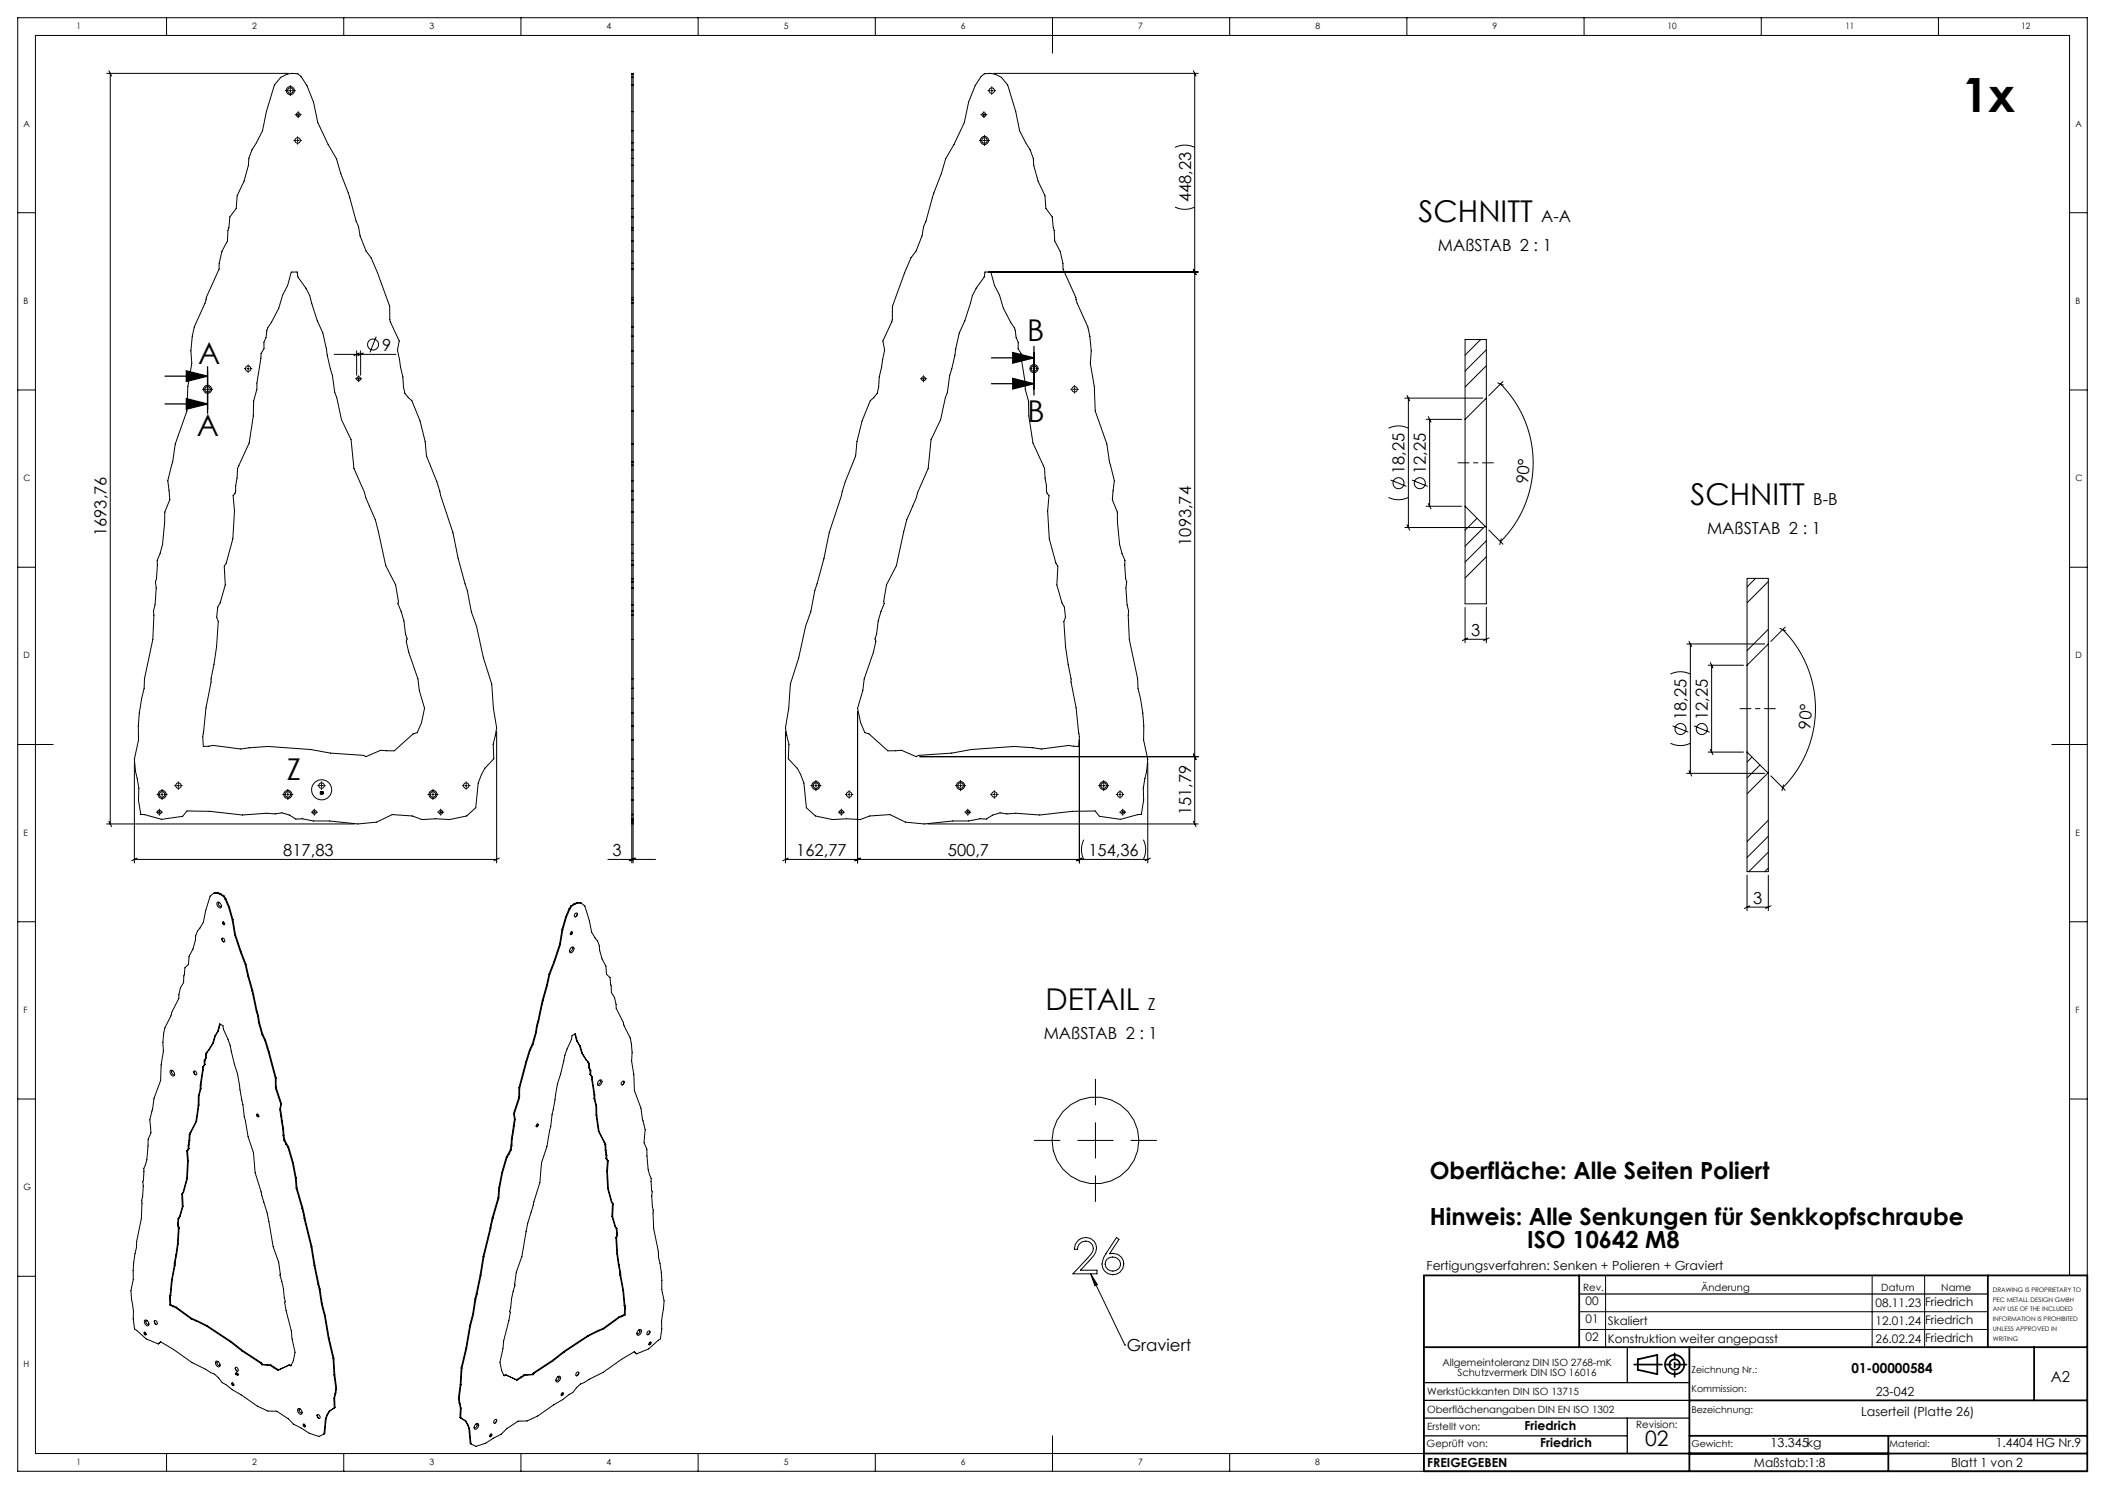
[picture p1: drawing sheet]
<svg xmlns="http://www.w3.org/2000/svg" width="594mm" height="420mm" viewBox="0 0 594 420" stroke-linecap="round" stroke-linejoin="round" font-family="sans-serif">
<g fill="none" stroke="#000" stroke-width=".28">
<path d="M30.7 19.9l.8 1.6M47 5v5M97 5v5M147 5v5M197 5v5M247 5v5M297 5v10M336.7 19.9l.8 1.6M347 5v5M397 5v5M447 5v5M497 5v5"/>
<path d="M547 5v5M30.1 20.7h51.3M31.1 20.7v211.7M79.2 21.8l1.8-.9 1.4-.2 1.6 .1 .9 .8 1.7 2.6 1.9 4.6 1.2 5.7 2.9 6.2 2.3 4.1 1.3 4.2 2.5 6.8 1.8 6.6 .7 1.5 .4 2.6 1.7 4.3 1.4 1.9 1.8 4.2 3.5 9.5 .1 4.4 2.6 5.4-.5 2.6 1.5 7.6 .2 2.8 .3 1.7 2 2.2 2.3 5.7 1.5 5.8 .3 4 3 7.3 1 3.9 3.5 10.4 1.5 7.3 2.6 9.1 1.1 5.9 1.5 4.2 1.9 8.9 2.4 7.3 .4 6.9 .9 5.5-.9 4.7 .2 4-2.6 2.7-.9 1.8-1 2.4-.7 6.9-2.5 2.4-4.8 1-4-.2-3.8 .2-2.7-1-5.7-.4-4.4 2.1-5.3 .5-8.1-.8h-4.4l-3.2-.6h-1.8l-1.8-1.1-2.1-.6-1.9 .3-2.5-.2-6.8 .5-9.2-1-6.4-.2-1.3 1.6-5.9 .8-4.8-1.3-1.1-.1-.6-4 .1-3.4-1-4.7-.3-3.4 1.2-5.5a45.1 45.1 0 0 1 1.6-14.5l.1-2.8 2.3-11 .3-6.9-.1-1.1 .4-1.8 .4-4.8-.2-1.7 .3-.8 .2-5.2 .8-2 .7-2.5 .6-6.2v-3l1.4-3.4-.6-5.4 1.4-5.3 .8-5.1 3.2-9.3 .3-6.9 1.1-6.5-.2-3.5 .4-4.2 .5-2.6 3-6.7 .4-1.6 3.6-8v-1.6l.8-3.4 1.6-2.9 .1-3 .3-.8 .3-3 1.8-2.4 .2-3.6 2-4.1 1.2-4.5 .1-1.9 .9-2.4 3-5.4 1.1-5.4 2.2-7.5zM80.5 25.6h.8M81.6 25.6h.6M81.9 24.1v.8M81.9 25.2v.7M81.9 26.2v.8M82.6 25.6h.8M82.9 39.6h.5M83.3 32.4h.2"/>
<path d="M83.7 39.6h.6M83.8 32.4h.7M84 38.5v.5M84 39.3v.6M84.2 31.5v.2M84.2 32v.7M84.2 33v.2M84.6 39.6h.5M84.8 32.4h.2M178.3 36.9h.4M178.3 31.5h.4M178.3 24h.4"/>
<path d="M178.3 21.8h.4M178.3 20.9h.4M276.4 39.6h.8M276.8 32.4h.2M276.9 21.6l.9-.8a5.8 5.8 0 0 1 6.6 3.2l2.2 7.5 1.1 5.4 3 5.4 .9 2.4 .1 1.9 1.2 4.5 2 4.1 .2 3.6 1.8 2.4 .3 3 .3 .8 .1 3 1.6 2.9 .7 3.4 .1 1.6 3.6 8 .4 1.6 3 6.7 .5 2.6 .4 4.2-.2 3.5 1.1 6.5 .3 6.9 3.2 9.3 .8 5.1 1.3 5.3-.5 5.4 1.4 3.4v3l.6 6.2 .7 2.5 .8 2 .2 5.2 .3 .8-.2 1.7 .3 4.8 .5 1.8-.1 1.1 .3 6.9 2.3 11 .1 2.8a45.1 45.1 0 0 1 1.6 14.5l1.2 5.5-.3 3.4-1 4.7 .1 3.4-.6 4-1.1 .1-4.8 1.3-6-.8-1.2-1.6-6.4 .2-9.2 1-6.8-.5-2.5 .2-1.9-.3-2.1 .6-1.8 1.1h-1.8l-3.2 .6h-4.5l-8 .8-5.3-.5-4.4-2.1-5.7 .4-2.7 1-3.8-.2-4 .2-4.8-1-2.6-2.4-.6-6.9-1-2.4-.9-1.8-2.6-2.7 .2-4-.9-4.7 .9-5.5 .4-6.9 2.4-7.3 1.9-8.9 1.5-4.2 1.1-5.9 2.6-9.1 1.5-7.3 3.5-10.4 1-3.9 2.9-7.3 .4-4 1.5-5.8 2.3-5.7 1.9-2.2 .4-1.7 .2-2.8 1.5-7.6-.5-2.6 2.6-5.4 .1-4.4 3.5-9.5 1.8-4.2 1.4-1.9 1.7-4.3 .4-2.6 .7-1.5 1.8-6.6 2.5-6.8 1.2-4.2 2.4-4.1 2.9-6.2 1.2-5.7 1.9-4.6zM277.3 32.4h.7M277.5 39.6h.6M277.6 31.5v.2M277.6 32v.7M277.6 33v.2M277.8 38.2v.8M277.8 39.3v.6"/>
<path d="M278.3 32.4h.2M278.4 39.6h.9M278.8 25.6h.4M279.6 25.6h.6M279.9 24.5v.4M279.9 25.2v.7M279.9 26.2v.4M280.4 20.7h57.7M280.5 25.6h.4M337.1 20.7v211.7M5 60h5M84 40.2v.5"/>
<path d="M178.3 58.8h.4M178.3 55.2h.4M178.3 51.1h.4M178.3 46.6h.4M178.3 44.7h.4M178.3 42.3h.4M178.3 40.3h.4M277.8 40.2v.9M331.6 58.4a6.2 6.2 0 0 0 5.5 0M331.6 41.6a6.2 6.2 0 0 1 5.5 0M584 60h5M82.2 76.8l1.7-.1 .2 1.4 2.2 3.2 1.1 2.1 2.1 7.1 1.6 3.4 1.2 6.3 1.5 5.7 .7 4.8 .5 1.4 1.4 6.3 2.7 5.6 .8 8.1 3 6.9 .3 1.3 2.7 6.4 3 12.9 2.7 5.4 .8 4.6-.1 .7 1.7 4.9 .4 3.7 .5 1.3-.3 .7 .7 3.1 2.6 7.5 .4 3.2 1.5 5.1-.9 4-1.1 2.9-1.2 .3-5.3 4.8-3.9-.2-4.2 1.8-.6-.3-9.4-.7-5.5-1-12.1-.8-7.6 .7-7.8-1-2.8 .3-.2-2.9 .9-8 1.5-7.3-.1-.9 1.6-9 .5-7.2-.5-1.2 .3-2.8 .7-1.2 1.5-5.1-.3-5.3 .5-.9 1.9-6.8 .5-7.9-.4-4.3 .7-1.3 .5-6.4 3.3-7.1 1.2-7.7 .1-4.2 .9-3.3v-1.8l1.1-7 .1-1.3 .8-1.3v-1.9l.6-1.3 .2-2 3.4-6.3 1-3.6 1.5-2.7z"/>
<path d="M178.3 75.9h.4M178.3 74.3h.4M178.3 70.9h.4M178.3 68h.4M178.3 65h.4M178.3 64.2h.4M178.3 61.2h.4M277.9 76.7l1.7 .1 1 3.8 1.5 2.7 1 3.6 3.4 6.3 .2 2 .6 1.3v1.9l.8 1.3 .1 1.3 1.1 7v1.8l.9 3.3 .1 4.2 1.2 7.7 3.3 7.1 .5 6.4 .7 1.3-.4 4.3 .5 7.9 1.9 6.8 .5 .9-.3 5.3 1.5 5.1 .6 1.2 .4 2.8-.5 1.2 .5 7.2 1.5 9v.9l1.5 7.3 .9 8-.2 2.9-2.8-.3-7.8 1-7.6-.7-12.1 .8-5.5 1-9.4 .7-.6 .3-4.2-1.8-3.9 .2-5.3-4.8-1.2-.3-1.2-2.9-.8-4 1.5-5.1 .4-3.2 2.6-7.5 .7-3.1-.3-.7 .5-1.3 .4-3.7 1.7-4.9-.1-.7 .8-4.6 2.7-5.4 3-12.9 2.7-6.4 .3-1.3 3-6.9 .8-8.1 2.7-5.6 1.4-6.3 .5-1.4 .7-4.8 1.5-5.7 1.2-6.3 1.6-3.4 2.1-7.1 1.1-2.1 2.2-3.2zM278.9 76.7h59.2M336.7 76l.8 1.5M94.3 100h17.4M100.6 99v6.8"/>
<path d="M101.4 99.6l-1.5 .7M101.8 99v6.8M102.5 99.6l-1.5 .7M106.2 95l-1.8 4.4M178.3 99h.4M178.3 94.8h.4M178.3 92.2h.4M178.3 85.5h.4M178.3 84.5h.4M178.3 83.9h.4M417.8 95.8l-4.4 4.4M419.4 98.7l-6 6"/>
<path d="M5 110h5M57.1 109.8h.8M58.3 109.8h.6M58.6 108.4v.8M58.6 109.5v.6M58.6 110.4v.9M59.2 109.8h.8M68.9 104h.5M69.7 104h.6M70 102.9v.5M70 103.7v.6M70 104.6v.5"/>
<path d="M70.6 104h.5M100.3 106.8h.3M100.9 106.8h.6M101.2 106v.2M101.2 106.5v.6M101.2 107.5v.2M101.8 106.8h.3M178.3 115.9h.4M178.3 109h.4M178.3 102.5h.4M259.7 106.8h.3M260.3 106.8h.6"/>
<path d="M260.6 106v.2M260.6 106.5v.6M260.6 107.5v.2M261.2 106.8h.3M290.7 104h.4M291.5 104h.6M291.8 102.9v.5M291.8 103.7v.6M291.8 104.6v.5M292.4 104h.5M302.1 109.8h.5M302.9 109.8h.6"/>
<path d="M303.2 108.7v.5M303.2 109.5v.6M303.2 110.4v.5M303.8 109.8h.5M396.4 112.3h22M397 111.5l.8 1.6M397.4 112.3v36.5M402.4 118.3h10M403 117.5l.8 1.6M403.4 118.3v24.5M413.4 118.3v24.5M419.4 112.3v-16.5h-6v22.5"/>
<path d="M419.4 112.3v36.5M419.4 112.3l-6 6M419.4 103.2l-6 6M422.6 108l1.6 .6M423.4 108.3a31.5 31.5 0 0 1 0 44.5M424.1 107.6l-4 4M584 110h5M178.3 131.2h.4M178.3 135.6h.4M178.3 138.5h.4M178.3 130.3h.4M178.3 125.2h.4"/>
<path d="M391.8 120.8a6.3 6.3 0 0 1 5.6 0M392.4 135.4l4.5 1.8M398.4 135.4l4.5 1.8M5 160h5M178.3 159.4h.4M178.3 156.1h.4M178.3 158.1h.4M178.3 153.6h.4M178.3 147.4h.4M178.3 144.4h.4M178.3 141h.4M391.8 140.3a6.3 6.3 0 0 0 5.6 0"/>
<path d="M396.4 148.8h22M397 148l.8 1.6M402.4 142.8h10M403 142l.8 1.6M413.4 142.8l6 6M413.4 142.8v27.5h6v-21.5M416.8 146.2l-3.4 3.4M419.1 148.4l-5.7 5.7M419.4 152.5l-6 6M419.4 157l-6 6M420.1 149.5l4 4M423.6 152l-.4 1.6"/>
<path d="M584 160h5M178.3 173.5h.4M178.3 170.6h.4M178.3 172.4h.4M178.3 165.8h.4M178.3 164.1h.4M178.3 163.3h.4M413.4 171.3v10M414.2 179.9l-1.5 .8M419.4 171.3v10M420.2 179.9l-1.5 .8M495.4 163.1l-2.4 2.5"/>
<path d="M499 177.5l-6 6M499 164l-6 6M502.3 177.3l1.5 .6M503.1 177.6a31.6 31.6 0 0 1 0 44.6M503.8 176.9l-4.1 4M178.3 197h.4M178.3 194.2h.4M178.3 191.4h.4M178.3 180.4h.4M413.4 180.3h6M471.4 190.1a6.3 6.3 0 0 1 5.6 0M476 181.6h22"/>
<path d="M476.6 180.9l.8 1.5M477 181.6v36.5M482 187.6h10M482.6 186.9l.8 1.5M483 187.6v24.5M493 187.6v24.5M499 181.6v-18.5h-6v24.5M499 181.6v36.5M499 181.6l-6 6M5 210h10M37.9 215.2v28.2M140.1 206.3v37.1"/>
<path d="M178.3 214.2h.4M178.3 217.6h.4M178.3 208.7h.4M178.3 219.6h.4M178.3 204.8h.4M178.3 201.2h.4M221.7 206.3v37.1M242 200.8v42.6M259.6 213.4h78.5M304.6 208.7v34.7M323.9 215.2v28.2M336.7 212.7l.8 1.5"/>
<path d="M471.4 209.6a6.3 6.3 0 0 0 5.6 0M472 204.7l4.4 1.8M476 218.1h22M476.6 217.4l.8 1.5M478 204.7l4.4 1.8M482 212.1h10M482.6 211.4l.8 1.5M493 212.1v33.8h6v-27.8M493 212.1l6 6M494.4 213.5l-1.4 1.4M496.6 215.8l-3.6 3.6M498.9 218l-5.9 5.9"/>
<path d="M499.7 218.8l4.1 4.1M579 210h10M30.1 232.4h69.9M30.7 231.7l.8 1.5M44.1 229.1h.2M44.3 224.1h.8M44.7 229.1h.6M45 228.2v.3M45 228.8v.6M45 229.7v.3M45.4 224.1h.7M45.6 229.1h.2"/>
<path d="M45.7 222.6v.9M45.7 223.8v.6M45.7 224.7v.8M46.4 224.1h.8M49.3 221.6h.4M50 221.6h.7M50.4 220.5v.5M50.4 221.3v.6M50.4 222.2v.5M51 221.6h.4M79.8 224.1h.8M80.9 224.1h.6"/>
<path d="M81.2 222.6v.9M81.2 223.8v.6M81.2 224.7v.8M81.8 224.1h.9M87.8 229.1h.3M88.4 229.1h.6M88.7 228.2v.3M88.7 228.8v.6M88.7 229.7v.3M89.3 229.1h.3M89.7 221.6h.4M90.4 221.6h.6"/>
<path d="M90.4 223.4h.3l-.3 .1zM90.7 223.5l-.4 .4h.5M90.7 220.5v.5M90.7 221.3v.6M90.7 222.2v.5M90.8 223.5l-.3 .4M90.8 223.9h.1M91.2 223.3l-.3 .5 .2 .2 .1-.3-.2-.1M91.4 221.6h.4M120.7 224.1h.9M121.9 224.1h.6M122.2 222.6v.9"/>
<path d="M122.2 223.8v.6M122.2 224.7v.8M122.8 224.1h.8M123.5 229.1h.2M124.1 229.1h.6M124.4 228.2v.3M124.4 228.8v.6M124.4 229.7v.3M125 229.1h.2M130.5 221.6h.4M131.2 221.6h.7M131.6 220.5v.5"/>
<path d="M131.6 221.3v.6M131.6 222.2v.5M132.2 221.6h.4M178.3 232.4h.4M178.3 231.6h.4M178.3 222.3h.4M178.3 225.7h.4M178.3 229.7h.4M178.3 229.8h.4M178.3 231.1h.4M228.8 221.6h.8M229.9 221.6h.7"/>
<path d="M230.2 220.1v.9M230.2 221.3v.6M230.2 222.2v.8M230.9 221.6h.8M236.5 229.1h.3M237.1 229.1h.6M237.4 228.2v.3M237.4 228.8v.6M237.4 229.7v.3M238 229.1h.3M238.5 224.1h.5M239.3 224.1h.6"/>
<path d="M239.6 223v.5M239.6 223.8v.6M239.6 224.7v.5M240.2 224.1h.5M261.8 232.4h76.3M269.6 221.6h.8M270.7 221.6h.7M271.1 220.1v.9M271.1 221.3v.6M271.1 222.2v.8M271.7 221.6h.8M272.2 229.1h.3"/>
<path d="M272.8 229.1h.6M273.1 228.2v.3M273.1 228.8v.6M273.1 229.7v.3M273.7 229.1h.3M279.5 224.1h.5M280.3 224.1h.6M280.6 223v.5M280.6 223.8v.6M280.6 224.7v.5M281.2 224.1h.5M305.8 236.9a6.2 6.2 0 0 0 0 5.5"/>
<path d="M310 221.6h.8M311.1 221.6h.7M311.4 220.1v.9M311.4 221.3v.6M311.4 222.2v.8M312.1 221.6h.8M315 224.1h.4M315.7 224.1h.7M316 229.1h.2M316.1 223v.5M316.1 223.8v.6M316.1 224.7v.5"/>
<path d="M316.5 229.1h.6M316.7 224.1h.4M316.8 228.2v.3M316.8 228.8v.6M316.8 229.7v.3M317.5 229.1h.2M322.6 236.9a6.2 6.2 0 0 1 0 5.5M336.7 231.7l.8 1.5M499 231.4l-6 6M499 235.9l-6 6M503.3 221.4l-.5 1.6M5 260h5"/>
<path d="M37.9 242.4h102.2M38.7 242l-1.5 .8M60.3 251.9l-1 .9-1.3 4.1-.6 3.2-1.7 2.6-.5 1.2-.1 1.3-.6 2.5-1.2 2-.1 2.3-1 1-.4 4.2-.9 1.4-.4 2v1l-2.1 4.1-.2 .9a13.7 13.7 0 0 0-2.1 9.9l-.6 3.9-.2 4.4-1.8 5-.4 3.1-.8 3 .3 3.7-.8 1.8-.4 5.7-.8 2.5-.4 8-.2 1-.1 5.1-1.3 6.5-.1 1.7a28.5 28.5 0 0 0-.9 9l-.7 3.2 .8 5.8-.1 2.1 .4 2.9 3.3 2.8 3.4 1.4M61.3 254.6a.95 .95 0 0 1 1 .4 .95 .95 0 0 1-.1 1.1l-.8-.6zM61.3 251.9h-1M61.3 251.9l.8 .4M61.5 251.8l-.2 .1M61.5 251.8l.8 .3M61.5 251.8l-1.2 .1M62 254.6a.52 .52 0 0 0-.3 .7 .52 .52 0 0 0 .8 .2M62.1 252.3l.9 .6M62.3 252.1l-.2 .2"/>
<path d="M62.3 252.1l.9 .6M63 252.9l.5 .7M63.2 252.7l-.2 .2M63.2 252.7l.5 .8M63.5 253.6l1 2.3M63.7 253.5l-.2 .1M63.7 253.5l1 2.3M64.5 255.9l1 3.6M64.7 255.8l-.2 .1M64.7 255.8l1 3.6M65.5 259.5l.7 4.2M65.7 259.4l-.2 .1"/>
<path d="M65.7 259.4l.7 4.2M140.9 242l-1.5 .8M159.6 258.6l.2 .1M159.6 258.6l-1 3.6M159.8 258.7l-1 3.6M160.6 256.3l.2 .1M160.6 256.3l-1 2.3M160.8 256.4l-1 2.3M161.1 255.5l.2 .2M161.1 255.5l-.5 .8M161.3 255.7l-.5 .7M162 254.9l.2 .2"/>
<path d="M162 254.9l-.9 .6M162.2 255.1l-.9 .6M162.3 257.7a.4 .4 0 0 1 .7 0 .4 .4 0 0 1-.3 .6 .38 .38 0 0 1-.6 .3 .38 .38 0 0 1 .1-.7zM162.8 254.6l.2 .1M162.8 254.6l-.8 .3M162.8 254.6l1.2 .1M162.9 257.7l-.5 .9M163 254.7l-.8 .4M163 254.7h1M164 254.7l1 .9 1.3 4.1 .6 3.2 1.7 2.5 .5 1.3 .1 1.3 .7 2.5 1.1 2 .1 2.3 1.1 1 .3 4.2 .9 1.4 .5 1.9v1.1l2 4 .2 1a13.7 13.7 0 0 1 2.1 9.9l.7 3.8 .1 4.5 1.9 5 .4 3.1 .8 3-.4 3.6 .8 1.9 .4 5.7 .9 2.5 .3 8 .2 1 .1 5.1 1.4 6.5v1.7a28.5 28.5 0 0 1 .9 9l.7 3.2-.7 5.7v2.2l-.3 2.8-3.4 2.9-3.3 1.4M171.5 242.4h13.5M178.3 243.4v-222.7h.4v222.7"/>
<path d="M179 242l-1.5 .8M179.4 242l-1.5 .8M221.7 242.4h102.2M222.4 242l-1.5 .8M242.8 242l-1.6 .8M305.3 242l-1.5 .8M324.6 242l-1.5 .8M493 246.9v10M493 255.9h6M493.8 255.5l-1.6 .8M499 246.9v10M499 240.4l-5.5 5.5"/>
<path d="M499 244.9l-1 1M499.8 255.5l-1.6 .8M584 260h5M62.6 264.8l.5 .9M62.7 264.6h.3l.3 .4a.41 .41 0 0 1 0 .7 .41 .41 0 0 1-.6-.4zM62.8 260.1l.5 .2a.32 .32 0 0 1 .1 .4 .32 .32 0 0 1-.4 .2 .32 .32 0 0 1-.2-.4zM63 260l.4 .7M66.2 263.7l1.7 5M66.4 263.6l-.2 .1M66.4 263.6l1.7 4.9M67.9 268.7l1.3 3.4M68.1 268.5l-.2 .2"/>
<path d="M68.1 268.5l1.3 3.5M69.2 272.1l.7 3.1M69.4 272l-.2 .1M69.4 272l.7 3.1M69.9 275.2l1.2 4.3M70.1 275.1l-.2 .1M70.1 275.1l1.2 4.3M71.1 279.5l.2 1M71.3 279.4l-.2 .1M71.3 279.4l.2 1M154.2 277.9l.2 .1M154.2 277.9l-1.2 4.3"/>
<path d="M154.4 278l-1.2 4.3M154.9 274.8l.2 .1M154.9 274.8l-.7 3.1M155.1 274.9l-.7 3.1M156.3 271.3l.2 .2M156.3 271.3l-1.4 3.5M156.5 271.5l-1.4 3.4M157.9 266.3l.2 .2M157.9 266.3l-1.6 5M158.1 266.5l-1.6 5M158.6 262.2l.2 .1M158.6 262.2l-.7 4.1"/>
<path d="M158.8 262.3l-.7 4.2M161.1 267.4a.52 .52 0 0 1 .8-.2 .52 .52 0 0 1 0 .8l-.1 .2a.61 .61 0 0 1-.9 .5 .61 .61 0 0 1 0-1zM161.1 263a.29 .29 0 0 1 .5-.1 .29 .29 0 0 1-.2 .5 .3 .3 0 0 1-.4 .2 .3 .3 0 0 1 0-.5zM161.2 267.3a.52 .52 0 0 1 .2 .7 .52 .52 0 0 1-.7 .2M161.3 262.8l-.4 .7M57.6 299.2v1.2M57.8 299.1l-.2 .1M57.8 299.1v1.2M58 298.5l-.4 .7M58.1 297.3l-.1 1.2M58.2 298.4l-.2 .1M58.2 298.4l-.4 .7"/>
<path d="M58.2 296.9l-.1 .4M58.3 297.2l-.2 .1M58.3 297.2l-.1 1.2M58.4 296.8l-.2 .1M58.4 296.8l-.1 .4M58.8 296.2l-.6 .7M59 296.1l-.2 .1M59 296.1l-.6 .7M60 294.3l-1.2 1.9M60.2 294.2l-.2 .1M60.2 294.2l-1.2 1.9M60.6 292.3l-.6 2"/>
<path d="M60.8 292.1l-.2 .2M60.8 292.1l-.6 2.1M61.4 290.9l.6-2.1 .9 .5 .1 1 1.9 4.6 1.2 5.3 .9 2.7 3 17.7 1.5 4.6 .5 5.6 1.9 6.4a59.9 59.9 0 0 1 3.2 14.4l1.5 4.5a25.3 25.3 0 0 0 1.4 7.4l.7 6.2 1.5 5.7 .2 2.3 .9 3.8-.5 2.3-.7 1.5-.7-.2 .2-.1M61.4 290.9l-.8 1.4M61.6 290.8l-.2 .1M61.6 290.8l-.8 1.3M62.1 288.9l-.5 1.9M71.3 280.5l1 4.9M71.5 280.4l-.2 .1M71.5 280.4l1.1 4.9M72.3 285.4l.4 1.2M72.6 285.3l-.3 .1"/>
<path d="M72.6 285.3l.3 1.2M72.7 286.6l.3 1.9M72.9 286.5l-.2 .1M72.9 286.5l.3 1.8M73 288.5l.9 3.3M73.2 288.3l-.2 .2M73.2 288.3l.9 3.4M73.9 291.8l.8 1.7M74.1 291.7l-.2 .1M74.1 291.7l.8 1.7M74.7 293.5l1 3.3M74.9 293.4l-.2 .1"/>
<path d="M74.9 293.4l1.1 3.3M75.7 296.8l2 7.4M76 296.7l-.3 .1M76 296.7l1.9 7.3M148.4 299.5l.2 .1M148.4 299.5l-2 7.3M148.6 299.6l-2 7.4M149.4 296.2l.2 .1M149.4 296.2l-1 3.3M149.6 296.3l-1 3.3M150.2 294.5l.2 .1M150.2 294.5l-.8 1.7"/>
<path d="M150.4 294.6l-.8 1.7M151.2 291.1l.2 .2M151.2 291.1l-1 3.4M151.4 291.3l-1 3.3M151.4 289.3l.2 .1M151.4 289.3l-.2 1.8M151.6 289.4l-.2 1.9M151.8 288.1l.2 .1M151.8 288.1l-.4 1.2M152 288.2l-.4 1.2M152.8 283.2l.2 .1M152.8 283.2l-1 4.9"/>
<path d="M153 283.3l-1 4.9M153 282.2l.2 .1M153 282.2l-.2 1M153.2 282.3l-.2 1M162.2 291.7l.5 1.9M162.7 293.6l.2 .1M162.7 293.6l.8 1.3M162.9 293.7l.8 1.4M162.9 293.7l-.5-2.1-1 .5-.1 1-1.9 4.5-1.2 5.4-.9 2.7-3 17.7-1.5 4.6-.5 5.6-1.8 6.4a59.9 59.9 0 0 0-3.2 14.4l-1.6 4.5a25.3 25.3 0 0 1-1.3 7.4l-.8 6.2-1.5 5.7-.2 2.3-.8 3.7 .5 2.4 .6 1.5 .7-.2-.2-.1M163.5 294.9l.2 .2M163.5 294.9l.6 2.1M163.7 295.1l.6 2"/>
<path d="M164.1 297l.2 .1M164.1 297l1.2 1.9M164.3 297.1l1.2 1.9M165.3 298.9l.2 .1M165.3 298.9l.6 .7M165.5 299l.6 .7M165.9 299.6l.2 .1M165.9 299.6l.1 .3M166 299.9l.2 .2M166 299.9l.2 1.3M166.1 299.7l.1 .4M5 310h5"/>
<path d="M48.1 302a.95 .95 0 0 1 1 .4 .95 .95 0 0 1-.1 1.1l-.8-.5zM48.7 302a.52 .52 0 0 0-.2 .7 .52 .52 0 0 0 .8 .2M53.6 319.6l-.2 .4M53.6 319.9l-.2 .1M53.6 319.9l-.1 1.7M53.8 319.5l-.2 .1M53.8 319.5l-.2 .4M54.7 302.3l.5 .9M54.8 302.1h.3l.3 .4a.41 .41 0 0 1 0 .7 .41 .41 0 0 1-.6-.4zM55.3 316.4l-1.7 3.2M55.5 316.3l-.2 .1M55.5 316.3l-1.7 3.2"/>
<path d="M55.9 311.8l-.6 4.6M56 309.1l-.1 2.7M56.1 311.7l-.2 .1M56.1 311.7l-.6 4.6M56.2 309l-.2 .1M56.2 309l-.1 2.7M56.5 307.2l-.5 1.9M56.5 306.1v1.1M56.7 307.1l-.2 .1M56.7 307.1l-.5 1.9M56.7 306l-.2 .1M56.7 306v1.1"/>
<path d="M57.1 301.9l-.6 4.2M57.2 301l-.1 .9M57.4 301.7l-.3 .2M57.4 301.7l-.7 4.3M57.4 300.9l-.2 .1M57.4 300.9v.8M57.6 300.4l-.4 .6M57.8 300.3l-.2 .1M57.8 300.3l-.4 .6M72.5 314.3l.4 .2a.32 .32 0 0 1 .2 .4 .32 .32 0 0 1-.4 .2 .32 .32 0 0 1-.2-.4zM72.6 314.3l.4 .6M77.7 304.2v2.4"/>
<path d="M77.7 306.6l.1 .5M77.8 307.1l1.4 4.3M77.9 304l-.2 .2M77.9 304v2.5M77.9 306.5l-.2 .1M77.9 306.5l.1 .5M78 307l-.2 .1M78 307l1.4 4.3M78.9 313l.4 1.9M79.2 312.8l-.3 .2M79.2 312.8l.3 1.9M79.2 311.4l-.3 1.6"/>
<path d="M79.3 314.9l.1 1.5M79.4 316.4l.4 2M79.4 311.3l-.2 .1M79.4 311.3l-.2 1.5M79.5 314.7l-.2 .2M79.5 314.7l.1 1.5M79.6 316.2l-.2 .2M79.6 316.2l.4 2.1M79.8 318.4l.1 1.9M80 318.3l-.2 .1M80 318.3l.1 1.9M144.7 319l.2 .1"/>
<path d="M144.7 319l-.4 2.1M144.9 317.5l.2 .2M144.9 317.5l-.2 1.5M144.9 314.1l.2 .1M144.9 314.1l.3 1.5M144.9 319.1l-.4 2.1M145.1 317.7l-.2 1.4M145.1 314.2l.3 1.6M145.2 315.6l.2 .2M145.2 315.6l-.3 1.9M145.4 315.8l-.3 1.9M146.3 309.8l.2 .1"/>
<path d="M146.3 309.8l-1.4 4.3M146.4 309.3l.2 .1M146.4 309.3l-.1 .5M146.4 306.8l.2 .2M146.4 306.8v2.5M146.5 309.9l-1.4 4.3M146.6 309.4l-.1 .5M146.6 307v2.4M151.5 317.2a.29 .29 0 0 1 .4 0 .29 .29 0 0 1-.1 .4 .3 .3 0 0 1-.5 .2 .3 .3 0 0 1 .1-.5zM151.7 317l-.4 .7M166.2 301.2l.2 .1M166.2 301.2l.3 .7"/>
<path d="M166.2 300.1l.2 1.2M166.4 301.3l.3 .7M166.5 303.1l.2 .1M166.5 303.1l.5 .6M166.5 301.9l.2 .1M166.5 301.9v1.2M166.7 303.2l.5 .6M166.7 302v1.2M167 303.7l.2 .1M167 303.7v.8M167 304.5l.2 .2M167 304.5l.6 4.3"/>
<path d="M167.2 303.8v.9M167.2 304.7l.6 4.2M167.6 308.8l.2 .1M167.6 308.8v1.1M167.6 309.9l.2 .1M167.6 309.9l.5 1.8M167.8 308.9v1.1M167.8 310l.6 1.9M168.1 311.7l.3 .2M168.1 311.7l.1 2.8M168.2 314.5l.2 .1M168.2 314.5l.7 4.6"/>
<path d="M168.4 311.9v2.7M168.4 314.6l.7 4.6M168.9 319.1l.2 .1M168.9 319.1l1.6 3.2M169 304.9a.52 .52 0 0 1 .8-.2 .52 .52 0 0 1 0 .8l-.1 .2a.61 .61 0 0 1-.9 .5 .61 .61 0 0 1 0-1.1zM169.1 319.2l1.6 3.2M169.1 304.7a.52 .52 0 0 1 .2 .8 .52 .52 0 0 1-.7 .1M175.6 305.1a.4 .4 0 0 1 .6 0 .4 .4 0 0 1-.2 .7 .38 .38 0 0 1-.6 .2 .38 .38 0 0 1 0-.7zM176.1 305.1l-.5 .9M309.1 304.4v7.3M309.1 316.7v10M584 310h5"/>
<path d="M51.3 336.8l.1 3.6M51.5 336.7l-.2 .1M51.5 336.7l.2 3.6M51.6 336.4l-.3 .4M51.8 336.3l-.2 .1M51.8 336.3l-.3 .4M52.7 332.6l-1.1 3.8M52.7 324.6l.2 3M52.9 332.4l-.2 .2M52.9 332.4l-1.1 3.9M52.9 324.5l-.2 .1M52.9 324.5l.2 3"/>
<path d="M52.9 327.6l-.2 5M53 324.4l-.3 .2M53.1 324l-.1 .4M53.1 323v1M53.1 327.5l-.2 .1M53.1 327.5l-.2 4.9M53.2 324.2l-.2 .2M53.2 324.2l-.3 .3M53.3 323.9l-.2 .1M53.3 323.9l-.1 .3M53.3 322.9l-.2 .1M53.3 322.9v1"/>
<path d="M53.3 321.8l-.2 1.2M53.4 320l-.1 1.8M53.5 321.6l-.2 .2M53.5 321.6l-.2 1.3M79.9 320.3l.2 1.3M80.1 320.2l-.2 .1M80.1 320.2l.2 1.3M80.1 321.6l.6 1.1M80.3 321.5l-.2 .1M80.3 321.5l.6 1.1M80.7 322.7l.5 .9M80.9 322.6l-.2 .1"/>
<path d="M80.9 322.6l.6 .9M81.2 323.6l1.3 4.5M81.5 323.5l-.3 .1M81.5 323.5l1.3 4.5M82.5 328.1l.9 4.3M82.8 328l-.3 .1M82.8 328l.8 4.3M83.4 332.4l.2 2.7M83.6 335.1l1.6 5.7M83.6 332.3l-.2 .1M83.6 332.3l.2 2.7M83.8 335l-.2 .1"/>
<path d="M83.8 335l1.6 5.7M140.6 337.8l.2 .1M140.6 337.8l-1.7 5.7M140.8 335.1l.2 .1M140.8 335.1l-.2 2.7M140.8 337.9l-1.7 5.7M141 335.2l-.2 2.7M141.6 330.8l.2 .1M141.6 330.8l-.8 4.3M141.8 330.9l-.8 4.3M142.9 326.3l.2 .1M142.9 326.3l-1.3 4.5"/>
<path d="M143.1 326.4l-1.3 4.5M143.5 325.4l.2 .1M143.5 325.4l-.6 .9M143.7 325.5l-.6 .9M144 324.3l.2 .1M144 324.3l-.5 1.1M144.2 324.4l-.5 1.1M144.2 323l-.2 1.3M144.2 323l.2 .1M144.3 321.1l.2 .1M144.3 321.1l-.1 1.9M144.4 323.1l-.2 1.3"/>
<path d="M144.5 321.2l-.1 1.9M170.5 322.3l.2 .1M170.5 322.3l.2 .4M170.7 322.7l.2 .1M170.7 322.7l.1 1.7M170.7 322.4l.2 .4M170.8 324.4l.2 .1M170.8 324.4l.2 1.3M170.9 322.8l.1 1.7M171 324.5l.2 1.3M171 325.7l.2 .1M171 325.7v1"/>
<path d="M171 326.7l.2 .1M171 326.7l.1 .3M171.1 327l.5 .4M171.2 330.3l.2 .1M171.2 330.3l.3 4.9M171.2 325.8v1M171.2 326.8l.1 .4-.2-.2M171.4 330.4l.3 5M171.5 335.2l.2 .2M171.5 335.2l1 3.9M171.6 327.4l-.2 3M171.6 327.4l-.2-.1-.2 3"/>
<path d="M171.7 335.4l1 3.8M172.5 339.1l.2 .1M172.5 339.1l.3 .4M172.7 339.2l.3 .4M172.8 339.5l.2 .1M172.8 339.5l-.1 3.6M173 339.6l-.1 3.6M291.9 321.7h7.2M304.1 321.7h10M309.1 331.7v7.2M319.1 321.7h7.3M5 360h5"/>
<path d="M49.2 356.4v.6M49.2 357l-.8 4.2M49.4 356.2l-.2 .2M49.4 356.2v.6M49.4 356.8l-.2 .2M49.4 356.8l-.8 4.3M49.6 353.9l-.4 2.5M49.9 353.8l-.3 .1M49.9 353.8l-.5 2.4M50.1 351l-.5 2.9M50.1 345.5l.2 1M50.3 343.8l-.2 1.7"/>
<path d="M50.3 350.8l-.2 .2M50.3 350.8l-.4 3M50.3 345.4l-.2 .1M50.3 345.4l.2 .9M50.3 346.5l-.2 4.5M50.5 343.6l-.2 .2M50.5 343.6l-.2 1.8M50.5 346.3l-.2 .2M50.5 346.3l-.2 4.5M50.6 343.2l-.3 .6M50.8 343.1l-.2 .1M50.8 343.1l-.3 .5"/>
<path d="M51.4 340.4l-.8 2.8M51.7 340.3l-.3 .1M51.7 340.3l-.9 2.8M85.2 340.8l.5 2.1M85.4 340.7l-.2 .1M85.4 340.7l.5 2.1M85.7 342.9l.1 .8M85.8 343.7l2 8M85.9 342.8l-.2 .1M85.9 342.8l.1 .8M86 343.6l-.2 .1M86 343.6l2 8"/>
<path d="M87.8 351.7l.8 5.2M88 351.6l-.2 .1M88 351.6l.8 5.2M88.6 356.9l1.1 5.4M88.8 356.8l-.2 .1M88.8 356.8l1.1 5.3M135.5 359.6l.2 .1M135.5 359.6l-1.1 5.3M135.7 359.7l-1.1 5.4M136.3 354.4l.2 .1M136.3 354.4l-.8 5.2M136.5 354.5l-.8 5.2"/>
<path d="M138.3 346.4l.2 .1M138.3 346.4l-2 8M138.4 345.6l.2 .1M138.4 345.6l-.1 .8M138.5 346.5l-2 8M138.6 345.7l-.1 .8M138.9 343.5l.2 .1M138.9 343.5l-.5 2.1M139.1 343.6l-.5 2.1M172.7 343.1l.2 .1M172.7 343.1l.8 2.8M172.9 343.2l.8 2.8"/>
<path d="M173.5 345.9l.2 .1M173.5 345.9l.4 .5M173.7 346l.4 .6M173.8 349.1l.2 .2M173.8 349.1l.3 4.5M173.9 346.4l.2 .2M173.9 346.4l.1 1.8M174 349.3l.3 4.5M174 348.2l.3 .1M174 348.2l-.2 .9M174.1 353.6l.2 .2M174.1 353.6l.4 3"/>
<path d="M174.1 346.6l.2 1.7M174.3 348.3l-.3 1M174.3 353.8l.4 2.9M174.5 356.6l.2 .1M174.5 356.6l.4 2.4M174.7 356.7l.5 2.5M174.9 359.6l.2 .2M174.9 359.6l.9 4.3M174.9 359l.3 .2M174.9 359v.6M175.1 359.8l.9 4.2M175.2 359.2l-.1 .6"/>
<path d="M304.3 349.8a3.1 3.1 0 0 1 4.3 .1 3.1 3.1 0 0 1 0 4.3l-3.7 4.1h4.6v1h-6.7l5.2-5.7a2.22 2.22 0 0 0-1.1-3.5 2.22 2.22 0 0 0-2.9 2.3h-.9l.3-1.4zM307.8 359.3l1.9 3-.7 .4zM307.8 359.3l9.6 20.1M312.3 355.2a2.12 2.12 0 0 1 3-.3 2.12 2.12 0 0 1 .4 3 2.12 2.12 0 0 1-2.9 .3 2.12 2.12 0 0 1-.5-3zM315.1 349.1l.7 .5-2.7 4a3.1 3.1 0 0 1 3.9 2.4 3.1 3.1 0 0 1-2.7 3.6 3.1 3.1 0 0 1-3.3-3.1l.4-1.7zM401.8 359.7v55.3M453.1 359.7v20.3M528.3 359.7v20.3M543.1 359.7v20.3M584 359.7v-349.7h-574v400h391.8M589 359.7v-354.7h-584v410h584M40.7 375.8l.4 .2a.32 .32 0 0 1 .2 .4 .32 .32 0 0 1-.4 .2 .32 .32 0 0 1-.2-.4z"/>
<path d="M40.8 372.4a.95 .95 0 0 1 1 .5 .95 .95 0 0 1-.1 1.1l-.8-.6zM40.8 375.8l.4 .6M41.5 372.5a.52 .52 0 0 0-.2 .7 .52 .52 0 0 0 .7 .2M43.6 372.7l.5 .9M43.7 372.5l.3 .1 .3 .3a.41 .41 0 0 1-.1 .7 .41 .41 0 0 1-.5-.4zM44.7 379.1l.6-.6 3.7 2.2 5.2 3.6 6.3 3.3 1.2 1.1 1 1.3 9.9 6.6 3 1.4 2.5 .1 3.2 2.1 1.5 1.5 4.5 2.6 2.7 .9 1.4-.7M44.9 379l-.2 .1M47.9 366.2v1.9M47.9 365.7v.5M47.9 368.1l.9 .5M48 365.5l-.1 .2M48.1 366.1l-.2 .1"/>
<path d="M48.1 366.1l.1 1.9M48.2 365.5l-.3 .2M48.2 365.5l-.1 .6M48.2 368l-.3 .1M48.2 368l.8 .4M48.2 365.4l-.2 .1M48.2 365.4v.1M48.4 361.2l-.4 4.3M48.6 361.1l-.2 .1M48.6 361.1l-.4 4.3M48.8 368.6l.7 .2M49 368.4l-.2 .2"/>
<path d="M49 368.4l.8 .3M49.5 368.8l4.4 3.2M49.8 368.7l-.3 .1M49.8 368.7l4.3 3.2M53.9 372l1.4 .6M54.1 371.9l-.2 .1M54.1 371.9l1.4 .6M55.3 372.6l3 1.5M55.5 372.5l-.2 .1M55.5 372.5l3 1.4M58.3 374.1l6.8 4.5M58.5 373.9l-.2 .2"/>
<path d="M58.5 373.9l6.8 4.5M65.1 378.6l3.1 2.4M65.3 378.4l-.2 .2M65.3 378.4l3.1 2.5M89.7 362.3l.4 1.4M89.9 362.1l-.2 .2M89.9 362.1l.4 1.5M90.1 363.7l.6 4.3M90.3 363.6l-.2 .1M90.3 363.6l.6 4.3M90.7 368l.9 3.2M90.9 367.9l-.2 .1"/>
<path d="M90.9 367.9l.9 3.2M91.6 371.2l1.1 6.4M91.8 371.1l-.2 .1M91.8 371.1l1.1 6.4M92.7 377.6l1.3 5.6M92.9 377.5l-.2 .1M92.9 377.5l1.3 5.6M132.6 373.8l.2 .2M132.6 373.8l-1.1 6.5M132.8 374l-1.1 6.4M133.4 370.6l.2 .2M133.4 370.6l-.8 3.2"/>
<path d="M133.6 370.8l-.8 3.2M134 366.4l.2 .1M134 366.4l-.6 4.2M134.2 366.5l-.6 4.3M134.4 364.9l.2 .2M134.4 364.9l-.4 1.5M134.6 365.1l-.4 1.4M165.9 376.7l.2 .2M165.9 376.7l-6.9 4.5M166.1 376.9l-6.9 4.5M168.8 375.2l.3 .2M168.8 375.2l-2.9 1.5"/>
<path d="M169.1 375.4l-3 1.5M170.2 374.7l.2 .1M170.2 374.7l-1.4 .5M170.4 374.8l-1.3 .6M174.6 371.5l.2 .1M174.6 371.5l-4.4 3.2M174.8 371.6l-4.4 3.2M175.3 371.2l.2 .1M175.3 371.2l-.7 .3M175.5 371.3l-.7 .3M175.8 363.9l.2 .1M175.8 363.9l.3 4.3"/>
<path d="M176 364l.4 4.3M176.1 368.2l.3 .1M176.1 368.2l.1 .1M176.2 370.8l.2 .1M176.2 370.8l-.9 .4M176.2 368.3l.2 .1M176.2 368.3l.1 .6M176.3 368.9l.2 .1M176.3 368.9l-.1 1.9M176.4 368.3v.1M176.4 370.9l-.9 .4M176.4 368.4l.1 .6"/>
<path d="M176.5 369l-.1 1.9M180.1 375.3a.52 .52 0 0 1 .8-.2 .52 .52 0 0 1 0 .8l-.1 .2a.61 .61 0 0 1-.9 .5 .61 .61 0 0 1 0-1zM180.2 375.1a.52 .52 0 0 1 .3 .8 .52 .52 0 0 1-.8 .1M182.8 375.6a.4 .4 0 0 1 .7 0 .4 .4 0 0 1-.3 .6 .38 .38 0 0 1-.6 .2 .38 .38 0 0 1 0-.6zM183.3 378.7a.29 .29 0 0 1 .4 0 .29 .29 0 0 1-.1 .4 .3 .3 0 0 1-.5 .2 .3 .3 0 0 1 .1-.5zM183.4 375.6l-.5 .9M183.5 378.6l-.4 .6M317.4 379.4h.1M445.6 375h115.3M445.6 370h115.3M60.9 384a.95 .95 0 0 1 1 .5 .95 .95 0 0 1-.1 1.1l-.8-.6zM61.6 384.1a.52 .52 0 0 0-.3 .7 .52 .52 0 0 0 .8 .2"/>
<path d="M65.4 390.1l.5 .2a.32 .32 0 0 1 .1 .4 .32 .32 0 0 1-.4 .2 .32 .32 0 0 1-.2-.4zM65.6 390l.4 .7M66.4 385.9l.5 .9M66.5 385.7h.3l.3 .4a.41 .41 0 0 1 0 .7 .41 .41 0 0 1-.6-.4zM66.6 387.6h.1M66.6 387.6l.2 .2M66.6 387.3h.1M66.7 387.3l.1 .1M66.7 387.3h-.1M66.7 387.3h.1M66.7 387.3l.1 .2M66.7 387.5h.1"/>
<path d="M66.7 387.5l-.1 .1M66.8 387.4l-.1 .1M66.8 387.4h.1M66.8 387.5l-.1 .1 .1 .1M66.8 387.7v.1M66.9 387.7l.1 .2M66.9 387.7h.1M66.9 387.6v.1M66.9 387.6h.1M66.9 387.6l.1 .1M67 387.6l.1 .2M67 387.7l.1 .1"/>
<path d="M67 387.7v.1M67 387.7h.1M67 387.9h.1M67 387.5l-.1 .1zM67.1 387.8h-.1M67.1 387.8h.1M67.1 387.9h-.1M67.1 387.8l-.1 .1M68.2 381l5.3 3.5M68.4 380.9l-.2 .1M68.4 380.9l5.4 3.5M73.5 384.5l.4 .5"/>
<path d="M73.8 384.4l-.3 .1M73.8 384.4l.3 .4M73.9 385l2.4 .2M74.1 384.8l-.2 .2M74.1 384.8l2.4 .2M76.3 385.2l.9 .6M76.5 385l-.2 .2M76.5 385l.9 .7M77.2 385.8l1.2 .7M77.4 385.7l1.2 .7-.2 .1M77.4 385.7l-.2 .1M81.6 385l-3.2 1.5"/>
<path d="M81.6 385l.6 .1M84.1 397.4a.95 .95 0 0 1 1 .4 .95 .95 0 0 1-.1 1.1l-.8-.5zM84.7 397.4a.52 .52 0 0 0-.2 .8 .52 .52 0 0 0 .7 .1M89.5 399.2l.5 .9M89.6 399l.4 .1 .2 .3a.41 .41 0 0 1 0 .7 .41 .41 0 0 1-.6-.4zM92.3 398.9l-.5 1.3M92.6 398.8l-.3 .1M92.6 398.8l-.6 1.3M92.9 398.1l-.6 .8M92.9 398.1l.2-.2-.5 .9M94 383.2l.3 4.6M94.2 383.1l-.2 .1"/>
<path d="M94.2 383.1l.3 4.6M94.2 394.4l.1 2.7 .2-.1M94.3 387.8l.5 3.9M94.4 394.3l-.2 .1M94.4 394.3l.1 2.7M94.5 387.7l-.2 .1M94.5 387.7l.5 3.9M94.5 397l-1.6 1.1M94.6 393l-.4 1.4M94.8 392.9l-.2 .1M94.8 392.9l-.4 1.4M94.8 391.7l-.2 1.3"/>
<path d="M95 391.6l-.2 .1M95 391.6l-.2 1.3M129.4 394.4l.2 .1M129.4 394.4l.2 1.3M129.6 394.5l.2 1.3M129.6 395.7l.2 .1M129.6 395.7l.3 1.4M129.8 395.8l.3 1.4M129.8 399.8l1.6 1.1M129.9 390.5l.2 .1M129.9 390.5l-.5 3.9M129.9 397.1l.2 .1"/>
<path d="M129.9 397.1l-.1 2.7M130.1 390.6l-.5 3.9M130.1 397.2l-.1 2.7-.2-.1M130.1 385.8l.2 .2M130.1 385.8l-.2 4.7M130.3 386l-.2 4.6M131.5 380.3l.2 .1M131.5 380.3l-1.4 5.5M131.7 380.4l-1.4 5.6M142.7 387.8l3.2 1.5M142.7 387.8l-.5 .1M146.9 388.5l-1.2 .7 .2 .1"/>
<path d="M146.9 388.5l.2 .1M147.1 388.6l-1.2 .7M147.9 387.8l.2 .1M147.9 387.8l-1 .7M148.1 387.9l-1 .7M150.2 387.6l.3 .2M150.2 387.6l-2.3 .2M150.5 387.8l-2.4 .1M150.6 387.2l.2 .1M150.6 387.2l-.4 .4M150.8 387.3l-.3 .5M155.9 383.7l.2 .1"/>
<path d="M155.9 383.7l-5.3 3.5M156.1 383.8l-5.3 3.5M157.3 388.5a.52 .52 0 0 1 .8-.2 .52 .52 0 0 1 0 .8l-.1 .2a.61 .61 0 0 1-.9 .5 .61 .61 0 0 1 0-1.1zM157.4 388.3a.52 .52 0 0 1 .2 .8 .52 .52 0 0 1-.7 .1M158.5 393a.29 .29 0 0 1 .5-.1 .29 .29 0 0 1-.1 .5 .3 .3 0 0 1-.5 .2 .3 .3 0 0 1 .1-.5zM158.8 392.8l-.4 .7M159 381.2l.2 .2M159 381.2l-3.1 2.5M159.2 381.4l-3.1 2.4M162.7 387.1a.4 .4 0 0 1 .7 .1 .4 .4 0 0 1-.3 .6 .38 .38 0 0 1-.6 .2 .38 .38 0 0 1 .1-.6zM163.3 387.2l-.5 .9M179 381.3l.7 .6"/>
<path d="M179 381.3l-3.7 2.2-5.1 3.6-6.4 3.3-1.1 1.1-1.1 1.3-9.9 6.6-3 1.4-2.5 .1-3.2 2.1-1.5 1.5-4.4 2.6-2.8 .9-1.4-.7M47 410v5M85.6 401.7l.5 .2a.32 .32 0 0 1 .1 .5 .32 .32 0 0 1-.4 .1 .32 .32 0 0 1-.2-.4zM85.8 401.7l.4 .7M91.8 400.2l-.4 4.3M92 400.1l-.2 .1M92 400.1l-.4 4.3-.2 .1M97 410v5M131.4 400.9l.6 .8M131.4 400.9l-.2-.2 .6 .9M131.8 401.6l.2 .1M131.8 401.6l.5 1.3"/>
<path d="M132 401.7l.5 1.3M132.3 402.9l.2 .1M132.3 402.9l.4 4.3 .2 .1M132.5 403l.4 4.3M134.2 401.8a.52 .52 0 0 1 .8-.2 .52 .52 0 0 1 0 .8l-.1 .2a.61 .61 0 0 1-.9 .5 .61 .61 0 0 1 0-1zM134.3 401.7a.52 .52 0 0 1 .2 .7 .52 .52 0 0 1-.7 .2M138.4 404.6a.29 .29 0 0 1 .4 0 .29 .29 0 0 1-.1 .4 .3 .3 0 0 1-.5 .2 .3 .3 0 0 1 .1-.5zM138.6 404.5l-.4 .7M139.6 400.5a.4 .4 0 0 1 .6 .1 .4 .4 0 0 1-.2 .6 .38 .38 0 0 1-.6 .2 .38 .38 0 0 1 0-.6zM140.2 400.6l-.6 .8M147 410v5M197 410v5"/>
<path d="M247 410v5M297 405v10M347 410v5"/>
<circle cx="81.9" cy="25.6" r="1.14"/>
<circle cx="81.9" cy="25.6" r=".77"/>
<circle cx="84" cy="39.6" r=".77"/>
<circle cx="84.2" cy="32.4" r=".56"/>
<circle cx="277.6" cy="32.4" r=".56"/>
<circle cx="277.8" cy="39.6" r="1.14"/>
<circle cx="277.8" cy="39.6" r=".77"/>
<circle cx="279.9" cy="25.6" r=".77"/>
<circle cx="105.3" cy="97.2" r="1.56"/>
<circle cx="58.6" cy="109.8" r=".77"/>
<circle cx="58.6" cy="109.8" r="1.14"/>
<circle cx="70" cy="104" r=".77"/>
<circle cx="101.2" cy="106.8" r=".56"/>
<circle cx="260.6" cy="106.8" r=".56"/>
<circle cx="291.8" cy="104" r="1.14"/>
<circle cx="291.8" cy="104" r=".77"/>
<circle cx="303.2" cy="109.8" r=".77"/>
<circle cx="394.6" cy="136.3" r="1.56"/>
<circle cx="400.6" cy="136.3" r="1.56"/>
<circle cx="474.2" cy="205.6" r="1.56"/>
<circle cx="480.2" cy="205.6" r="1.56"/>
<circle cx="45" cy="229.1" r=".56"/>
<circle cx="45.7" cy="224.1" r=".77"/>
<circle cx="45.7" cy="224.1" r="1.14"/>
<circle cx="50.4" cy="221.6" r=".77"/>
<circle cx="81.2" cy="224.1" r="1.14"/>
<circle cx="81.2" cy="224.1" r=".77"/>
<circle cx="88.7" cy="229.1" r=".56"/>
<circle cx="90.7" cy="221.6" r=".77"/>
<circle cx="90.8" cy="222.8" r="2.83"/>
<circle cx="91" cy="223.8" r=".13"/>
<circle cx="122.2" cy="224.1" r=".77"/>
<circle cx="122.2" cy="224.1" r="1.14"/>
<circle cx="124.4" cy="229.1" r=".56"/>
<circle cx="131.6" cy="221.6" r=".77"/>
<circle cx="230.2" cy="221.6" r=".77"/>
<circle cx="230.2" cy="221.6" r="1.14"/>
<circle cx="237.4" cy="229.1" r=".56"/>
<circle cx="239.6" cy="224.1" r=".77"/>
<circle cx="271.1" cy="221.6" r=".77"/>
<circle cx="271.1" cy="221.6" r="1.14"/>
<circle cx="273.1" cy="229.1" r=".56"/>
<circle cx="280.6" cy="224.1" r=".77"/>
<circle cx="311.4" cy="221.6" r="1.14"/>
<circle cx="311.4" cy="221.6" r=".77"/>
<circle cx="316.1" cy="224.1" r=".77"/>
<circle cx="316.8" cy="229.1" r=".56"/>
<circle cx="309.1" cy="321.7" r="12.3"/>
</g>
<g fill="none" stroke="#000" stroke-width=".35">
<path d="M285.8 99.4l6 1.5-6 1.5zM291.8 97.7v13.7M46.6 106.1h12M46.6 113.9h12M52.6 104.6l6 1.5-6 1.5zM52.6 112.4l6 1.5-6 1.5zM58.6 103.4v13.2M279.8 100.9h12M279.8 108.2h12M285.8 106.7l6 1.5-6 1.5zM445.6 365h115.3M459.2 380v10"/>
<path d="M401.8 400h74.9M401.8 390h74.9M401.8 395h74.9M459.2 400v10M401.8 405h57.4"/>
</g>
<g fill="none" stroke="#000" stroke-width=".5">
<path d="M401.8 359.7h187.2v55.3h-187.2zM445.6 359.7v20.3M560.9 359.7v20.3M401.8 380h187.2M476.7 380v35M574 380v15M462.2 383.4l5.5-1.2v5.4l-5.5-1.2zM476.7 395h112.3M401.8 410h187.2M476.7 405h112.3M532.9 405v10"/>
<circle cx="472.6" cy="384.9" r="2.72"/>
<circle cx="472.6" cy="384.9" r="1.47"/>
</g>
<path d="M461.1 384.9h14.8" fill="none" stroke="#000" stroke-width=".5" stroke-dasharray="15.2 1.3 1.3 1.3" stroke-dashoffset="7.4"/>
<path d="M472.6 381.7v6.6" fill="none" stroke="#000" stroke-width=".5" stroke-dasharray="15.2 1.3 1.3 1.3" stroke-dashoffset="13.8"/>
<path d="M421.4 130.5h-10M501 199.9h-10" fill="none" stroke="#000" stroke-width=".28" stroke-dasharray="15.2 1.3 1.3 1.3" stroke-dashoffset="12.1"/>
<g fill="#000">
<path d="M307.8 359.3l1.9 3-.7 .4z"/>
<path d="M52.6 104.6l6 1.5-6 1.5zM52.6 112.4l6 1.5-6 1.5z"/>
<path d="M285.8 99.4l6 1.5-6 1.5zM285.8 106.7l6 1.5-6 1.5z"/>
</g>
<text font-size="13.3" x="553.7" y="31.7">1x</text>
<g font-size="8.5">
<text x="400.3" y="62.6">SCHNITT</text>
<text x="289.8" y="96.1">B</text>
<text x="55.9" y="102.5">A</text>
<text x="290" y="118.9">B</text>
<text x="55.5" y="123">A</text>
<text x="477" y="142.4">SCHNITT</text>
<text x="80.9" y="220.1">Z</text>
<text x="295.1" y="284.9">DETAIL</text>
</g>
<g font-size="6.7">
<text x="403.5" y="332.5">Oberfläche: Alle Seiten Poliert</text>
<text x="403.5" y="345.5">Hinweis: Alle Senkungen für Senkkopfschraube</text>
<text x="430.9" y="351.9">ISO 10642 M8</text>
</g>
<text font-size="6" x="464.2" y="407.8">02</text>
<g font-size="4.7">
<text x="336.1" y="57.1" transform="rotate(-90 336.1 57.1)">448,23</text>
<text x="434.9" y="62.6">A-A</text>
<text x="405.8" y="70.8">MAßSTAB 2 : 1</text>
<text x="107.8" y="98.9">9</text>
<text x="396.4" y="133.7" transform="rotate(-90 396.4 133.7)">18,25</text>
<text x="402.4" y="133.7" transform="rotate(-90 402.4 133.7)">12,25</text>
<text x="431.2" y="136.6" transform="rotate(-85 431.2 136.6)">90°</text>
<text x="511.7" y="142.4">B-B</text>
<text x="30.1" y="151.2" transform="rotate(-90 30.1 151.2)">1693,76</text>
<text x="336.1" y="154" transform="rotate(-90 336.1 154)">1093,74</text>
<text x="481.7" y="150.6">MAßSTAB 2 : 1</text>
<text x="415.1" y="179.3">3</text>
<text x="475.9" y="203.1" transform="rotate(-90 475.9 203.1)">18,25</text>
<text x="481.9" y="203.1" transform="rotate(-90 481.9 203.1)">12,25</text>
<text x="510.9" y="205.8" transform="rotate(-86 510.9 205.8)">90°</text>
<text x="336.1" y="229.9" transform="rotate(-90 336.1 229.9)">151,79</text>
<text x="79.9" y="241.4">817,83</text>
<text x="172.8" y="241.4">3</text>
<text x="224.7" y="241.4">162,77</text>
<text x="267.5" y="241.4">500,7</text>
<text x="307.1" y="241.4">154,36</text>
<text x="494.7" y="254.9">3</text>
<text x="323.9" y="284.9">Z</text>
<text x="294.5" y="293.1">MAßSTAB 2 : 1</text>
<text x="318" y="381.2">Graviert</text>
</g>
<text font-size="4.2" x="578.7" y="389.8">A2</text>
<text font-size="3.9" x="522.5" y="387.2">01-00000584</text>
<g font-size="3.5">
<text x="402.6" y="358.2">Fertigungsverfahren: Senken + Polieren + Graviert</text>
<text x="529.3" y="393.8">23-042</text>
<text x="525.2" y="399.3">Laserteil (Platte 26)</text>
<text x="430.2" y="403.4">Friedrich</text>
<text x="402.7" y="413.9">FREIGEGEBEN</text>
<text x="434.6" y="408.2">Friedrich</text>
<text x="494.9" y="413.9">Maßstab:1:8</text>
<text x="499.6" y="408.2">13.345kg</text>
<text x="550.6" y="413.9">Blatt 1 von 2</text>
<text x="563.2" y="408.2">1.4404 HG Nr.9</text>
</g>
<g font-size="3.3">
<text x="447.5" y="368.2">00</text>
<text x="529.2" y="368.8">08.11.23</text>
<text x="543.2" y="368.5">Friedrich</text>
<text x="447.5" y="373.2">01</text>
<text x="453.7" y="373.8">Skaliert</text>
<text x="529.2" y="373.8">12.01.24</text>
<text x="543.2" y="373.5">Friedrich</text>
<text x="447.5" y="378.2">02</text>
<text x="453.7" y="378.8">Konstruktion weiter angepasst</text>
<text x="529.2" y="378.8">26.02.24</text>
<text x="543.2" y="378.5">Friedrich</text>
</g>
<g font-size="2.8">
<text x="446.7" y="364.1">Rev.</text>
<text x="480" y="364.1">Änderung</text>
<text x="530.9" y="364.1">Datum</text>
<text x="547.8" y="364.1">Name</text>
<text x="407" y="385.2">Allgemeintoleranz DIN ISO 2768-mK</text>
<text x="411.3" y="388">Schutzvermerk DIN ISO 16016</text>
<text x="402.7" y="393.4">Werkstückkanten DIN ISO 13715</text>
<text x="402.7" y="398.6">Oberflächenangaben DIN EN ISO 1302</text>
<text x="402.7" y="403.4">Erstellt von:</text>
<text x="461.7" y="402.7">Revision:</text>
<text x="402.6" y="408.2">Geprüft von:</text>
</g>
<g font-size="2.7">
<text x="477.3" y="387.2">Zeichnung Nr.:</text>
<text x="477.3" y="392.7">Kommission:</text>
<text x="477.3" y="398.6">Bezeichnung:</text>
<text x="477.3" y="408.2">Gewicht:</text>
<text x="533.2" y="408.2">Material:</text>
</g>
<g font-size="2.5">
<text x="21.6" y="8.2">1</text>
<text x="71.2" y="8.2">2</text>
<text x="121.2" y="8.2">3</text>
<text x="171.2" y="8.2">4</text>
<text x="221.2" y="8.2">5</text>
<text x="271.2" y="8.2">6</text>
<text x="321.2" y="8.2">7</text>
<text x="371.2" y="8.2">8</text>
<text x="421.2" y="8.2">9</text>
<text x="470.5" y="8.2">10</text>
<text x="520.8" y="8.2">11</text>
<text x="570.3" y="8.2">12</text>
<text x="6.7" y="35.7">A</text>
<text x="585.7" y="35.7">A</text>
<text x="6.7" y="85.7">B</text>
<text x="585.7" y="85.7">B</text>
<text x="6.7" y="135.7">C</text>
<text x="585.7" y="135.7">C</text>
<text x="6.7" y="185.7">D</text>
<text x="585.7" y="185.7">D</text>
<text x="6.7" y="235.7">E</text>
<text x="585.7" y="235.7">E</text>
<text x="6.7" y="285.7">F</text>
<text x="585.7" y="285.7">F</text>
<text x="6.7" y="335.7">G</text>
<text x="6.7" y="385.7">H</text>
<text x="21.6" y="413.2">1</text>
<text x="71.2" y="413.2">2</text>
<text x="121.2" y="413.2">3</text>
<text x="171.2" y="413.2">4</text>
<text x="221.2" y="413.2">5</text>
<text x="271.2" y="413.2">6</text>
<text x="321.2" y="413.2">7</text>
<text x="371.2" y="413.2">8</text>
</g>
<g font-size="1.8">
<text x="562.4" y="364.4">DRAWING IS PROPRIETARY TO</text>
<text x="562.4" y="367.2">PEC METALL DESIGN GMBH</text>
<text x="562.4" y="369.9">ANY USE OF THE INCLUDED</text>
<text x="562.4" y="372.7">INFORMATION IS PROHIBITED</text>
<text x="562.4" y="375.4">UNLESS APPROVED IN</text>
<text x="562.4" y="378.2">WRITING</text>
</g>
</svg>
